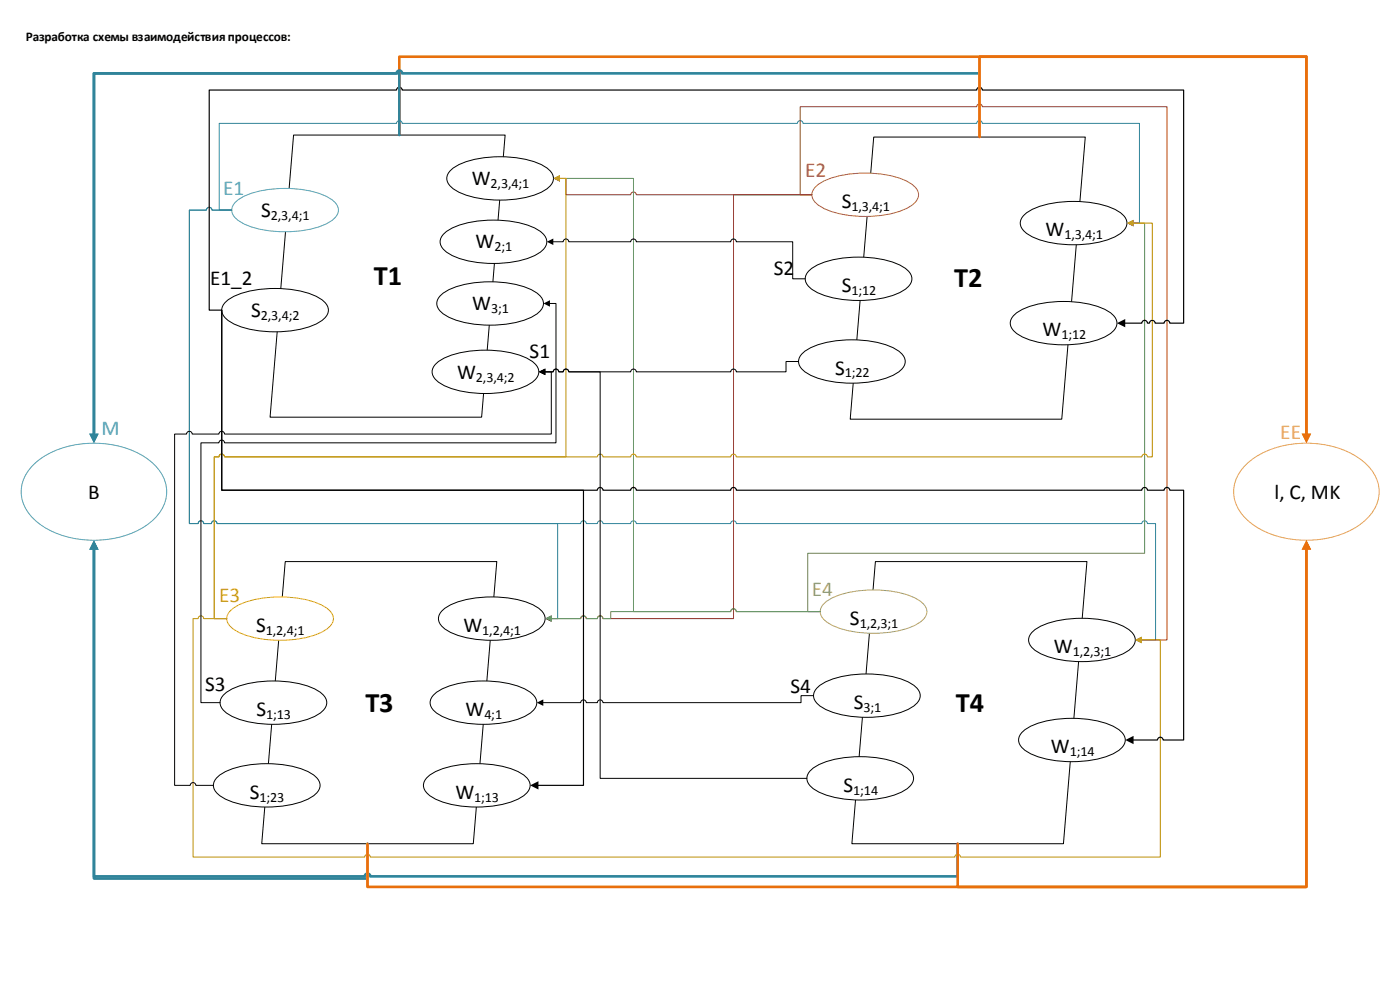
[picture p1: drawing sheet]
<svg xmlns="http://www.w3.org/2000/svg" width="420mm" height="297mm" viewBox="0 0 420 297" stroke-linecap="round" stroke-linejoin="round" font-family="sans-serif">
<path d="M119.8 40.5v-23.5h272v113.4" fill="none" stroke="#e96f0c" stroke-width=".79"/>
<path d="M390.4 130h2.9l-1.5 2.9z" fill="#e96f0c"/>
<path d="M293.8 41.1v-19.1h-173.2a.83 .83 0 0 0-.8-.8 .83 .83 0 0 0-.9 .8h-90.7v108.4" fill="none" stroke="#30849a" stroke-width=".79"/>
<path d="M26.7 130h2.9l-1.4 2.9z" fill="#30849a"/>
<path d="M88 40.5h63.5l-7.1 84.6h-63.4z" fill-rule="evenodd" fill="#fff"/>
<path d="M88 40.5h63.5l-7.1 84.6h-63.4z" fill="none" stroke="#000" stroke-width=".3"/>
<path d="M134.9 51.3a16.7 16.7 0 0 1 9.7-3.9 30.9 30.9 0 0 1 18.9 2.6 3.7 3.7 0 0 1 2.1 5 12.9 12.9 0 0 1-8.6 4.3 33.5 33.5 0 0 1-19.5-1.7 5.2 5.2 0 0 1-3.5-4.1l.1-.8z" fill-rule="evenodd" fill="#fff"/>
<path d="M134.9 51.3a16.7 16.7 0 0 1 9.7-3.9 30.9 30.9 0 0 1 18.9 2.6 3.7 3.7 0 0 1 2.1 5 12.9 12.9 0 0 1-8.6 4.3 33.5 33.5 0 0 1-19.5-1.7 5.2 5.2 0 0 1-3.5-4.1l.1-.8z" fill="none" stroke="#000" stroke-width=".3"/>
<path d="M132.9 70.3a16.7 16.7 0 0 1 9.7-3.9 30.9 30.9 0 0 1 18.9 2.6 3.7 3.7 0 0 1 2.1 5 12.9 12.9 0 0 1-8.6 4.3 33.5 33.5 0 0 1-19.5-1.7 5.2 5.2 0 0 1-3.5-4.1l.1-.8z" fill-rule="evenodd" fill="#fff"/>
<path d="M132.9 70.3a16.7 16.7 0 0 1 9.7-3.9 30.9 30.9 0 0 1 18.9 2.6 3.7 3.7 0 0 1 2.1 5 12.9 12.9 0 0 1-8.6 4.3 33.5 33.5 0 0 1-19.5-1.7 5.2 5.2 0 0 1-3.5-4.1l.1-.8z" fill="none" stroke="#000" stroke-width=".3"/>
<path d="M131.9 88.8a16.7 16.7 0 0 1 9.7-3.9 30.9 30.9 0 0 1 18.9 2.6 3.7 3.7 0 0 1 2.1 5 12.9 12.9 0 0 1-8.6 4.3 33.5 33.5 0 0 1-19.5-1.7 5.2 5.2 0 0 1-3.5-4.1l.1-.8z" fill-rule="evenodd" fill="#fff"/>
<path d="M131.9 88.8a16.7 16.7 0 0 1 9.7-3.9 30.9 30.9 0 0 1 18.9 2.6 3.7 3.7 0 0 1 2.1 5 12.9 12.9 0 0 1-8.6 4.3 33.5 33.5 0 0 1-19.5-1.7 5.2 5.2 0 0 1-3.5-4.1l.1-.8z" fill="none" stroke="#000" stroke-width=".3"/>
<path d="M130.5 109.3a16.7 16.7 0 0 1 9.7-3.9 30.9 30.9 0 0 1 18.9 2.6 3.7 3.7 0 0 1 2.1 5 12.9 12.9 0 0 1-8.6 4.3 33.5 33.5 0 0 1-19.5-1.7 5.2 5.2 0 0 1-3.5-4.1l.1-.8z" fill-rule="evenodd" fill="#fff"/>
<path d="M130.5 109.3a16.7 16.7 0 0 1 9.7-3.9 30.9 30.9 0 0 1 18.9 2.6 3.7 3.7 0 0 1 2.1 5 12.9 12.9 0 0 1-8.6 4.3 33.5 33.5 0 0 1-19.5-1.7 5.2 5.2 0 0 1-3.5-4.1l.1-.8z" fill="none" stroke="#000" stroke-width=".3"/>
<path d="M70.4 60.8a16.7 16.7 0 0 1 9.7-3.9 30.9 30.9 0 0 1 18.9 2.6 3.7 3.7 0 0 1 2.1 5 12.9 12.9 0 0 1-8.6 4.3 33.5 33.5 0 0 1-19.5-1.7 5.2 5.2 0 0 1-3.5-4.1l.1-.8z" fill-rule="evenodd" fill="#fff"/>
<path d="M70.4 60.8a16.7 16.7 0 0 1 9.7-3.9 30.9 30.9 0 0 1 18.9 2.6 3.7 3.7 0 0 1 2.1 5 12.9 12.9 0 0 1-8.6 4.3 33.5 33.5 0 0 1-19.5-1.7 5.2 5.2 0 0 1-3.5-4.1l.1-.8z" fill="none" stroke="#4bacc6" stroke-width=".3"/>
<path d="M67.4 90.8a16.7 16.7 0 0 1 9.7-3.9 30.9 30.9 0 0 1 18.9 2.6 3.7 3.7 0 0 1 2.1 5 12.9 12.9 0 0 1-8.6 4.3 33.5 33.5 0 0 1-19.5-1.7 5.2 5.2 0 0 1-3.5-4.1l.1-.8z" fill-rule="evenodd" fill="#fff"/>
<path d="M67.4 90.8a16.7 16.7 0 0 1 9.7-3.9 30.9 30.9 0 0 1 18.9 2.6 3.7 3.7 0 0 1 2.1 5 12.9 12.9 0 0 1-8.6 4.3 33.5 33.5 0 0 1-19.5-1.7 5.2 5.2 0 0 1-3.5-4.1l.1-.8z" fill="none" stroke="#000" stroke-width=".3"/>
<path d="M262.1 41.1h63.4l-7.1 84.6h-63.4z" fill-rule="evenodd" fill="#fff"/>
<path d="M262.1 41.1h63.4l-7.1 84.6h-63.4z" fill="none" stroke="#000" stroke-width=".3"/>
<path d="M85.5 168.4h63.5l-7 84.6h-63.5z" fill-rule="evenodd" fill="#fff"/>
<path d="M85.5 168.4h63.5l-7 84.6h-63.5z" fill="none" stroke="#000" stroke-width=".3"/>
<path d="M132.4 183.3a16.7 16.7 0 0 1 9.7-3.9 30.9 30.9 0 0 1 18.9 2.6 3.7 3.7 0 0 1 2.1 5 12.9 12.9 0 0 1-8.6 4.3 33.5 33.5 0 0 1-19.5-1.7 5.2 5.2 0 0 1-3.5-4.1l.1-.8z" fill-rule="evenodd" fill="#fff"/>
<path d="M132.4 183.3a16.7 16.7 0 0 1 9.7-3.9 30.9 30.9 0 0 1 18.9 2.6 3.7 3.7 0 0 1 2.1 5 12.9 12.9 0 0 1-8.6 4.3 33.5 33.5 0 0 1-19.5-1.7 5.2 5.2 0 0 1-3.5-4.1l.1-.8z" fill="none" stroke="#000" stroke-width=".3"/>
<path d="M129.9 208.5a16.7 16.7 0 0 1 9.7-3.9 30.9 30.9 0 0 1 18.9 2.6 3.7 3.7 0 0 1 2.1 5 12.9 12.9 0 0 1-8.6 4.3 33.5 33.5 0 0 1-19.5-1.7 5.2 5.2 0 0 1-3.5-4.1l.1-.8z" fill-rule="evenodd" fill="#fff"/>
<path d="M129.9 208.5a16.7 16.7 0 0 1 9.7-3.9 30.9 30.9 0 0 1 18.9 2.6 3.7 3.7 0 0 1 2.1 5 12.9 12.9 0 0 1-8.6 4.3 33.5 33.5 0 0 1-19.5-1.7 5.2 5.2 0 0 1-3.5-4.1l.1-.8z" fill="none" stroke="#000" stroke-width=".3"/>
<path d="M127.9 233.3a16.7 16.7 0 0 1 9.7-3.9 30.9 30.9 0 0 1 18.9 2.6 3.7 3.7 0 0 1 2.1 5 12.9 12.9 0 0 1-8.6 4.3 33.5 33.5 0 0 1-19.5-1.7 5.2 5.2 0 0 1-3.5-4.1l.1-.8z" fill-rule="evenodd" fill="#fff"/>
<path d="M127.9 233.3a16.7 16.7 0 0 1 9.7-3.9 30.9 30.9 0 0 1 18.9 2.6 3.7 3.7 0 0 1 2.1 5 12.9 12.9 0 0 1-8.6 4.3 33.5 33.5 0 0 1-19.5-1.7 5.2 5.2 0 0 1-3.5-4.1l.1-.8z" fill="none" stroke="#000" stroke-width=".3"/>
<path d="M68.9 183.3a16.7 16.7 0 0 1 9.7-3.9 30.9 30.9 0 0 1 18.9 2.6 3.7 3.7 0 0 1 2.1 5 12.9 12.9 0 0 1-8.6 4.3 33.5 33.5 0 0 1-19.5-1.7 5.2 5.2 0 0 1-3.5-4.1l.1-.8z" fill-rule="evenodd" fill="#fff"/>
<path d="M68.9 183.3a16.7 16.7 0 0 1 9.7-3.9 30.9 30.9 0 0 1 18.9 2.6 3.7 3.7 0 0 1 2.1 5 12.9 12.9 0 0 1-8.6 4.3 33.5 33.5 0 0 1-19.5-1.7 5.2 5.2 0 0 1-3.5-4.1l.1-.8z" fill="none" stroke="#ffc000" stroke-width=".3"/>
<path d="M64.9 233.3a16.7 16.7 0 0 1 9.7-3.9 30.9 30.9 0 0 1 18.9 2.6 3.7 3.7 0 0 1 2.1 5 12.9 12.9 0 0 1-8.6 4.3 33.5 33.5 0 0 1-19.5-1.7 5.2 5.2 0 0 1-3.5-4.1l.1-.8z" fill-rule="evenodd" fill="#fff"/>
<path d="M64.9 233.3a16.7 16.7 0 0 1 9.7-3.9 30.9 30.9 0 0 1 18.9 2.6 3.7 3.7 0 0 1 2.1 5 12.9 12.9 0 0 1-8.6 4.3 33.5 33.5 0 0 1-19.5-1.7 5.2 5.2 0 0 1-3.5-4.1l.1-.8z" fill="none" stroke="#000" stroke-width=".3"/>
<path d="M66.9 208.5a16.7 16.7 0 0 1 9.7-3.9 30.9 30.9 0 0 1 18.9 2.6 3.7 3.7 0 0 1 2.1 5 12.9 12.9 0 0 1-8.6 4.3 33.5 33.5 0 0 1-19.5-1.7 5.2 5.2 0 0 1-3.5-4.1l.1-.8z" fill-rule="evenodd" fill="#fff"/>
<path d="M66.9 208.5a16.7 16.7 0 0 1 9.7-3.9 30.9 30.9 0 0 1 18.9 2.6 3.7 3.7 0 0 1 2.1 5 12.9 12.9 0 0 1-8.6 4.3 33.5 33.5 0 0 1-19.5-1.7 5.2 5.2 0 0 1-3.5-4.1l.1-.8z" fill="none" stroke="#000" stroke-width=".3"/>
<path d="M244.4 56.2a16.7 16.7 0 0 1 9.7-3.9 30.9 30.9 0 0 1 18.9 2.6 3.7 3.7 0 0 1 2.1 5 12.9 12.9 0 0 1-8.6 4.3 33.5 33.5 0 0 1-19.5-1.7 5.2 5.2 0 0 1-3.5-4.1l.1-.8z" fill-rule="evenodd" fill="#fff"/>
<path d="M244.4 56.2a16.7 16.7 0 0 1 9.7-3.9 30.9 30.9 0 0 1 18.9 2.6 3.7 3.7 0 0 1 2.1 5 12.9 12.9 0 0 1-8.6 4.3 33.5 33.5 0 0 1-19.5-1.7 5.2 5.2 0 0 1-3.5-4.1l.1-.8z" fill="none" stroke="#c05046" stroke-width=".3"/>
<path d="M240.4 106.2a16.7 16.7 0 0 1 9.7-3.9 30.9 30.9 0 0 1 18.9 2.6 3.7 3.7 0 0 1 2.1 5 12.9 12.9 0 0 1-8.6 4.3 33.5 33.5 0 0 1-19.5-1.7 5.2 5.2 0 0 1-3.5-4.1l.1-.8z" fill-rule="evenodd" fill="#fff"/>
<path d="M240.4 106.2a16.7 16.7 0 0 1 9.7-3.9 30.9 30.9 0 0 1 18.9 2.6 3.7 3.7 0 0 1 2.1 5 12.9 12.9 0 0 1-8.6 4.3 33.5 33.5 0 0 1-19.5-1.7 5.2 5.2 0 0 1-3.5-4.1l.1-.8z" fill="none" stroke="#000" stroke-width=".3"/>
<path d="M242.4 81.4a16.7 16.7 0 0 1 9.7-3.9 30.9 30.9 0 0 1 18.9 2.6 3.7 3.7 0 0 1 2.1 5 12.9 12.9 0 0 1-8.6 4.3 33.5 33.5 0 0 1-19.5-1.7 5.2 5.2 0 0 1-3.5-4.1l.1-.8z" fill-rule="evenodd" fill="#fff"/>
<path d="M242.4 81.4a16.7 16.7 0 0 1 9.7-3.9 30.9 30.9 0 0 1 18.9 2.6 3.7 3.7 0 0 1 2.1 5 12.9 12.9 0 0 1-8.6 4.3 33.5 33.5 0 0 1-19.5-1.7 5.2 5.2 0 0 1-3.5-4.1l.1-.8z" fill="none" stroke="#000" stroke-width=".3"/>
<path d="M306.9 64.7a16.7 16.7 0 0 1 9.7-3.9 30.9 30.9 0 0 1 18.9 2.6 3.7 3.7 0 0 1 2.1 5 12.9 12.9 0 0 1-8.6 4.3 33.5 33.5 0 0 1-19.5-1.7 5.2 5.2 0 0 1-3.5-4.1l.1-.8z" fill-rule="evenodd" fill="#fff"/>
<path d="M306.9 64.7a16.7 16.7 0 0 1 9.7-3.9 30.9 30.9 0 0 1 18.9 2.6 3.7 3.7 0 0 1 2.1 5 12.9 12.9 0 0 1-8.6 4.3 33.5 33.5 0 0 1-19.5-1.7 5.2 5.2 0 0 1-3.5-4.1l.1-.8z" fill="none" stroke="#000" stroke-width=".3"/>
<path d="M303.9 94.7a16.7 16.7 0 0 1 9.7-3.9 30.9 30.9 0 0 1 18.9 2.6 3.7 3.7 0 0 1 2.1 5 12.9 12.9 0 0 1-8.6 4.3 33.5 33.5 0 0 1-19.5-1.7 5.2 5.2 0 0 1-3.5-4.1l.1-.8z" fill-rule="evenodd" fill="#fff"/>
<path d="M303.9 94.7a16.7 16.7 0 0 1 9.7-3.9 30.9 30.9 0 0 1 18.9 2.6 3.7 3.7 0 0 1 2.1 5 12.9 12.9 0 0 1-8.6 4.3 33.5 33.5 0 0 1-19.5-1.7 5.2 5.2 0 0 1-3.5-4.1l.1-.8z" fill="none" stroke="#000" stroke-width=".3"/>
<path d="M262.6 168.4h63.4l-7.1 84.6h-63.4z" fill-rule="evenodd" fill="#fff"/>
<path d="M262.6 168.4h63.4l-7.1 84.6h-63.4z" fill="none" stroke="#000" stroke-width=".3"/>
<path d="M246.9 181.2a16.7 16.7 0 0 1 9.7-3.9 30.9 30.9 0 0 1 18.9 2.6 3.7 3.7 0 0 1 2.1 5 12.9 12.9 0 0 1-8.6 4.3 33.5 33.5 0 0 1-19.5-1.7 5.2 5.2 0 0 1-3.5-4.1l.1-.8z" fill-rule="evenodd" fill="#fff"/>
<path d="M246.9 181.2a16.7 16.7 0 0 1 9.7-3.9 30.9 30.9 0 0 1 18.9 2.6 3.7 3.7 0 0 1 2.1 5 12.9 12.9 0 0 1-8.6 4.3 33.5 33.5 0 0 1-19.5-1.7 5.2 5.2 0 0 1-3.5-4.1l.1-.8z" fill="none" stroke="#9dbb61" stroke-width=".3"/>
<path d="M242.9 231.2a16.7 16.7 0 0 1 9.7-3.9 30.9 30.9 0 0 1 18.9 2.6 3.7 3.7 0 0 1 2.1 5 12.9 12.9 0 0 1-8.6 4.3 33.5 33.5 0 0 1-19.5-1.7 5.2 5.2 0 0 1-3.5-4.1l.1-.8z" fill-rule="evenodd" fill="#fff"/>
<path d="M242.9 231.2a16.7 16.7 0 0 1 9.7-3.9 30.9 30.9 0 0 1 18.9 2.6 3.7 3.7 0 0 1 2.1 5 12.9 12.9 0 0 1-8.6 4.3 33.5 33.5 0 0 1-19.5-1.7 5.2 5.2 0 0 1-3.5-4.1l.1-.8z" fill="none" stroke="#000" stroke-width=".3"/>
<path d="M244.9 206.4a16.7 16.7 0 0 1 9.7-3.9 30.9 30.9 0 0 1 18.9 2.6 3.7 3.7 0 0 1 2.1 5 12.9 12.9 0 0 1-8.6 4.3 33.5 33.5 0 0 1-19.5-1.7 5.2 5.2 0 0 1-3.5-4.1l.1-.8z" fill-rule="evenodd" fill="#fff"/>
<path d="M244.9 206.4a16.7 16.7 0 0 1 9.7-3.9 30.9 30.9 0 0 1 18.9 2.6 3.7 3.7 0 0 1 2.1 5 12.9 12.9 0 0 1-8.6 4.3 33.5 33.5 0 0 1-19.5-1.7 5.2 5.2 0 0 1-3.5-4.1l.1-.8z" fill="none" stroke="#000" stroke-width=".3"/>
<path d="M309.4 189.7a16.7 16.7 0 0 1 9.7-3.9 30.9 30.9 0 0 1 18.9 2.6 3.7 3.7 0 0 1 2.1 5 12.9 12.9 0 0 1-8.6 4.3 33.5 33.5 0 0 1-19.5-1.7 5.2 5.2 0 0 1-3.5-4.1l.1-.8z" fill-rule="evenodd" fill="#fff"/>
<path d="M309.4 189.7a16.7 16.7 0 0 1 9.7-3.9 30.9 30.9 0 0 1 18.9 2.6 3.7 3.7 0 0 1 2.1 5 12.9 12.9 0 0 1-8.6 4.3 33.5 33.5 0 0 1-19.5-1.7 5.2 5.2 0 0 1-3.5-4.1l.1-.8z" fill="none" stroke="#000" stroke-width=".3"/>
<path d="M306.4 219.7a16.7 16.7 0 0 1 9.7-3.9 30.9 30.9 0 0 1 18.9 2.6 3.7 3.7 0 0 1 2.1 5 12.9 12.9 0 0 1-8.6 4.3 33.5 33.5 0 0 1-19.5-1.7 5.2 5.2 0 0 1-3.5-4.1l.1-.8z" fill-rule="evenodd" fill="#fff"/>
<path d="M306.4 219.7a16.7 16.7 0 0 1 9.7-3.9 30.9 30.9 0 0 1 18.9 2.6 3.7 3.7 0 0 1 2.1 5 12.9 12.9 0 0 1-8.6 4.3 33.5 33.5 0 0 1-19.5-1.7 5.2 5.2 0 0 1-3.5-4.1l.1-.8z" fill="none" stroke="#000" stroke-width=".3"/>
<path d="M9.7 139.7a26.9 26.9 0 0 1 22.6-6.5 22.9 22.9 0 0 1 15.4 7.7 10.8 10.8 0 0 1-2.1 15.4 29.2 29.2 0 0 1-27.3 4.1 17 17 0 0 1-11.6-10.2 10.7 10.7 0 0 1 3-10.5z" fill-rule="evenodd" fill="#fff"/>
<path d="M9.7 139.7a26.9 26.9 0 0 1 22.6-6.5 22.9 22.9 0 0 1 15.4 7.7 10.8 10.8 0 0 1-2.1 15.4 29.2 29.2 0 0 1-27.3 4.1 17 17 0 0 1-11.6-10.2 10.7 10.7 0 0 1 3-10.5z" fill="none" stroke="#4bacc6" stroke-width=".3"/>
<path d="M373.3 139.7a26.9 26.9 0 0 1 22.7-6.5 22.9 22.9 0 0 1 15.3 7.7 10.8 10.8 0 0 1-2.1 15.4 29.2 29.2 0 0 1-27.2 4.1 17 17 0 0 1-11.6-10.2 10.7 10.7 0 0 1 2.9-10.5z" fill-rule="evenodd" fill="#fff"/>
<path d="M373.3 139.7a26.9 26.9 0 0 1 22.7-6.5 22.9 22.9 0 0 1 15.3 7.7 10.8 10.8 0 0 1-2.1 15.4 29.2 29.2 0 0 1-27.2 4.1 17 17 0 0 1-11.6-10.2 10.7 10.7 0 0 1 2.9-10.5z" fill="none" stroke="#f59d56" stroke-width=".3"/>
<path d="M69.5 63h-5.9a.83 .83 0 0 0-.8-.8 .83 .83 0 0 0-.9 .8h-5.1v94h2.6a.83 .83 0 0 1 .9-.8 .83 .83 0 0 1 .8 .8h2.3a.83 .83 0 0 1 .8-.8 .83 .83 0 0 1 .9 .8h102.1v28.5h-2" fill="none" stroke="#30849a" stroke-width=".3"/>
<path d="M163.5 185.5l1.9-1v2z" fill="#30849a"/>
<path d="M69.5 63h-3.7v-26h53.1a.83 .83 0 0 1 .9-.8 .83 .83 0 0 1 .8 .8h118.6a.83 .83 0 0 1 .8-.8 .83 .83 0 0 1 .8 .8h52.1a.83 .83 0 0 1 .9-.8 .83 .83 0 0 1 .8 .8h47.1v29.9h-2" fill="none" stroke="#30849a" stroke-width=".3"/>
<path d="M338 66.9l1.9-1v2z" fill="#30849a"/>
<path d="M69.5 63h-5.9a.83 .83 0 0 0-.8-.8 .83 .83 0 0 0-.9 .8h-5.1v94h2.6a.83 .83 0 0 1 .9-.8 .83 .83 0 0 1 .8 .8h2.3a.83 .83 0 0 1 .8-.8 .83 .83 0 0 1 .9 .8h109.1a.83 .83 0 0 1 .8-.8 .83 .83 0 0 1 .8 .8h3.4a.83 .83 0 0 1 .8-.8 .83 .83 0 0 1 .8 .8h8.4a.83 .83 0 0 1 .8-.8 .83 .83 0 0 1 .8 .8h28.4a.83 .83 0 0 1 .8-.8 .83 .83 0 0 1 .8 .8h121.7a.83 .83 0 0 1 .8-.8 .83 .83 0 0 1 .8 .8h2.5v34.9h-4.4" fill="none" stroke="#30849a" stroke-width=".3"/>
<path d="M340.5 191.9l1.9-1v2z" fill="#30849a"/>
<path d="M167.7 53.5h2v4.9h19.5a.83 .83 0 0 1 .8-.8 .83 .83 0 0 1 .8 .8h52.7" fill="none" stroke="#923830" stroke-width=".3"/>
<path d="M166 53.5l1.9-1v2z" fill="#923830"/>
<path d="M243.5 58.4h-23.5v127.1h-39.2a.83 .83 0 0 0-.8-.8 .83 .83 0 0 0-.8 .8h-3.4a.83 .83 0 0 0-.8-.8 .83 .83 0 0 0-.8 .8h-9" fill="none" stroke="#923830" stroke-width=".3"/>
<path d="M163.5 185.5l1.9-1v2z" fill="#923830"/>
<path d="M243.5 58.4h-3.5v-26.4h52.9a.83 .83 0 0 1 .9-.8 .83 .83 0 0 1 .8 .8h55.4v159.9h-7.8" fill="none" stroke="#923830" stroke-width=".3"/>
<path d="M340.5 191.9l1.9-1v2z" fill="#923830"/>
<path d="M246 183.4h-25.2a.83 .83 0 0 0-.8-.8 .83 .83 0 0 0-.8 .8h-36v2.1h-2.4a.83 .83 0 0 0-.8-.8 .83 .83 0 0 0-.8 .8h-3.4a.83 .83 0 0 0-.8-.8 .83 .83 0 0 0-.8 .8h-9" fill="none" stroke="#77943e" stroke-width=".3"/>
<path d="M163.5 185.5l1.9-1v2z" fill="#77943e"/>
<path d="M167.7 53.5h22.3v129.9h29.2a.83 .83 0 0 1 .8-.8 .83 .83 0 0 1 .8 .8h25.2" fill="none" stroke="#77943e" stroke-width=".3"/>
<path d="M166 53.5l1.9-1v2z" fill="#77943e"/>
<path d="M339.7 66.9h3.6v99h-101.1v17.5h3.8" fill="none" stroke="#77943e" stroke-width=".3"/>
<path d="M338 66.9l1.9-1v2z" fill="#77943e"/>
<path d="M167.7 53.5h2v83.5h-102.4a.83 .83 0 0 0-.8-.8 .83 .83 0 0 0-.8 .8h-1.4v48.5h3.7" fill="none" stroke="#bd8f00" stroke-width=".3"/>
<path d="M166 53.5l1.9-1v2z" fill="#bd8f00"/>
<path d="M68 185.5h-6.9a.83 .83 0 0 0-.8-.8 .83 .83 0 0 0-.9 .8h-1.5v71.5h51.5a.83 .83 0 0 1 .8-.8 .83 .83 0 0 1 .9 .8h175.3a.83 .83 0 0 1 .8-.8 .83 .83 0 0 1 .9 .8h59.9v-65.1h-5.8" fill="none" stroke="#bd8f00" stroke-width=".3"/>
<path d="M340.5 191.9l1.9-1v2z" fill="#bd8f00"/>
<path d="M339.7 66.9h5.9v70.1h-1.5a.83 .83 0 0 0-.8-.8 .83 .83 0 0 0-.8 .8h-121.7a.83 .83 0 0 0-.8-.8 .83 .83 0 0 0-.8 .8h-28.4a.83 .83 0 0 0-.8-.8 .83 .83 0 0 0-.8 .8h-8.4a.83 .83 0 0 0-.8-.8 .83 .83 0 0 0-.8 .8h-111.9a.83 .83 0 0 0-.8-.8 .83 .83 0 0 0-.8 .8h-1.4v48.5h3.7" fill="none" stroke="#bd8f00" stroke-width=".3"/>
<path d="M338 66.9l1.9-1v2z" fill="#bd8f00"/>
<path d="M165.7 72.5h3.2a.83 .83 0 0 1 .8-.8 .83 .83 0 0 1 .9 .8h18.6a.83 .83 0 0 1 .8-.8 .83 .83 0 0 1 .8 .8h28.4a.83 .83 0 0 1 .8-.8 .83 .83 0 0 1 .8 .8h17v11.1h3.7M164.7 91h2.1v41.8h-99.5a.83 .83 0 0 0-.8-.8 .83 .83 0 0 0-.8 .8h-5.4v77.9h5.7M163.3 111.5h2.1v18.7h-98.1a.83 .83 0 0 0-.8-.9 .83 .83 0 0 0-.8 .9h-8.1a.83 .83 0 0 0-.8-.9 .83 .83 0 0 0-.8 .9h-3.6v105.3h4.7a.83 .83 0 0 1 .8-.8 .83 .83 0 0 1 .8 .8h5.3M163.3 111.5h2.6a.83 .83 0 0 1 .8-.8 .83 .83 0 0 1 .9 .8h1.3a.83 .83 0 0 1 .8-.8 .83 .83 0 0 1 .9 .8h9.4v121.9h62M239.5 108.4h-3.7v3.1h-15a.83 .83 0 0 0-.8-.8 .83 .83 0 0 0-.8 .8h-28.4a.83 .83 0 0 0-.8-.8 .83 .83 0 0 0-.8 .8h-18.6a.83 .83 0 0 0-.9-.8 .83 .83 0 0 0-.8 .8h-1.3a.83 .83 0 0 0-.9-.8 .83 .83 0 0 0-.8 .8h-2.6M244 208.6h-3.8v2.1h-59.4a.83 .83 0 0 0-.8-.8 .83 .83 0 0 0-.8 .8h-3.4a.83 .83 0 0 0-.8-.8 .83 .83 0 0 0-.8 .8h-11.5" fill="none" stroke="#000" stroke-width=".3"/>
<path d="M164 72.5l1.9-1v2zM163 91l1.9-1v2zM335 96.9l2.5-1.2v2.4zM161.6 111.5l1.9-1v2zM161 210.7l1.9-1v2zM159 235.5l2.5-1.2v2.4zM337.5 221.9l2.5-1.2v2.4z" fill="#000"/>
<path d="M66.5 93h-3.8v-66h56.2a.83 .83 0 0 1 .9-.8 .83 .83 0 0 1 .8 .8h172.3a.83 .83 0 0 1 .9-.8 .83 .83 0 0 1 .8 .8h60.4v69.9h-4.2a.83 .83 0 0 0-.8-.8 .83 .83 0 0 0-.8 .8h-2.8a.83 .83 0 0 0-.8-.8 .83 .83 0 0 0-.8 .8h-.7a.83 .83 0 0 0-.8-.8 .83 .83 0 0 0-.8 .8h-5.3M66.5 93v54h108.5v88.5h-13.8M66.5 93v54h112.7a.83 .83 0 0 1 .8-.8 .83 .83 0 0 1 .8 .8h8.4a.83 .83 0 0 1 .8-.8 .83 .83 0 0 1 .8 .8h28.4a.83 .83 0 0 1 .8-.8 .83 .83 0 0 1 .8 .8h121.7a.83 .83 0 0 1 .8-.8 .83 .83 0 0 1 .8 .8h5.1a.83 .83 0 0 1 .8-.8 .83 .83 0 0 1 .8 .8h4.2v74.9h-6.2a.83 .83 0 0 0-.8-.8 .83 .83 0 0 0-.8 .8h-7.5" fill="none" stroke="#000" stroke-width=".35"/>
<path d="M28.2 164.5v98.9h82v-10.4" fill="none" stroke="#30849a" stroke-width=".79"/>
<path d="M28.2 162l1.4 2.9h-2.9z" fill="#30849a"/>
<path d="M28.2 164.5v98.3h81.2a.83 .83 0 0 1 .8-.8 .83 .83 0 0 1 .9 .8h176.1v-9.8" fill="none" stroke="#30849a" stroke-width=".79"/>
<path d="M28.2 162l1.4 2.9h-2.9z" fill="#30849a"/>
<path d="M391.8 164.5v101.4h-281.6v-12.9" fill="none" stroke="#e96f0c" stroke-width=".79"/>
<path d="M391.8 162l1.5 2.9h-2.9z" fill="#e96f0c"/>
<path d="M391.8 164.5v101.4h-104.6v-12.9" fill="none" stroke="#e96f0c" stroke-width=".79"/>
<path d="M391.8 162l1.5 2.9h-2.9z" fill="#e96f0c"/>
<path d="M293.8 41.1v-24.1h98v113.4" fill="none" stroke="#e96f0c" stroke-width=".79"/>
<path d="M390.4 130h2.9l-1.5 2.9z" fill="#e96f0c"/>
<path d="M119.8 40.5v-18.5h-91.6v108.4" fill="none" stroke="#30849a" stroke-width=".79"/>
<path d="M26.7 130h2.9l-1.4 2.9z" fill="#30849a"/>
<g font-size="8.5">
<text x="112.1" y="85.4">T1</text>
<text x="286.2" y="86">T2</text>
<text x="109.6" y="213.4">T3</text>
<text x="286.7" y="213.4">T4</text>
</g>
<text font-size="6.4" fill="#c05046" x="241.5" y="53">E2</text>
<g font-size="6.4" fill="#4bacc6">
<text x="66.9" y="58.4">E1</text>
<text x="30.5" y="130.5">M</text>
</g>
<g font-size="6.4">
<text x="78.3" y="65">S</text>
<text x="252.4" y="62.3">S</text>
<text x="142.6" y="74.5">W</text>
<text x="232.1" y="82.6">S2</text>
<text x="63" y="85.4">E1_2</text>
<text x="252.5" y="87.5">S</text>
<text x="75.3" y="95">S</text>
<text x="312.7" y="100.8">W</text>
<text x="158.8" y="107.4">S1</text>
<text x="137.1" y="113.5">W</text>
<text x="250.5" y="112.3">S</text>
<text x="76.8" y="189.5">S</text>
<text x="139" y="189.5">W</text>
<text x="254.9" y="187.4">S</text>
<text x="61.5" y="207.1">S3</text>
<text x="237.1" y="207.7">S4</text>
<text x="76.9" y="214.7">S</text>
<text x="139.6" y="214.7">W</text>
<text x="315.2" y="225.9">W</text>
<text x="253" y="237.4">S</text>
</g>
<g font-size="6.3">
<text x="141.5" y="55.5">W</text>
<text x="313.6" y="70.8">W</text>
<text x="141.6" y="93">W</text>
<text x="26.5" y="149.5">B</text>
<text x="382.3" y="149.5">l, C, MK</text>
<text x="316.1" y="195.9">W</text>
<text x="256.1" y="212.6">S</text>
<text x="74.9" y="239.5">S</text>
<text x="136.6" y="239.5">W</text>
</g>
<text font-size="6.3" fill="#f59d56" x="384" y="131.5">EE</text>
<text font-size="6.3" fill="#9dbb61" x="243.5" y="178.6">E4</text>
<text font-size="6.3" fill="#ffc000" x="65.7" y="180.6">E3</text>
<g font-size="4.2">
<text x="147.2" y="56.3">2,3,4;1</text>
<text x="81.2" y="65.9">2,3,4;1</text>
<text x="255.4" y="63.2">1,3,4;1</text>
<text x="319.3" y="71.7">1,3,4;1</text>
<text x="148.3" y="75.4">2;1</text>
<text x="255.4" y="88.4">1;12</text>
<text x="78.2" y="95.9">2,3,4;2</text>
<text x="147.3" y="93.9">3;1</text>
<text x="318.3" y="101.7">1;12</text>
<text x="253.4" y="113.2">1;22</text>
<text x="142.8" y="114.4">2,3,4;2</text>
<text x="79.7" y="190.4">1,2,4;1</text>
<text x="144.6" y="190.4">1,2,4;1</text>
<text x="257.9" y="188.3">1,2,3;1</text>
<text x="321.8" y="196.8">1,2,3;1</text>
<text x="79.8" y="215.6">1;13</text>
<text x="145.3" y="215.6">4;1</text>
<text x="259" y="213.5">3;1</text>
<text x="320.8" y="226.8">1;14</text>
<text x="255.9" y="238.3">1;14</text>
<text x="77.8" y="240.4">1;23</text>
<text x="142.2" y="240.4">1;13</text>
</g>
<text font-size="4" x="7.8" y="12.3">Разработка схемы взаимодействия процессов:</text>
</svg>
